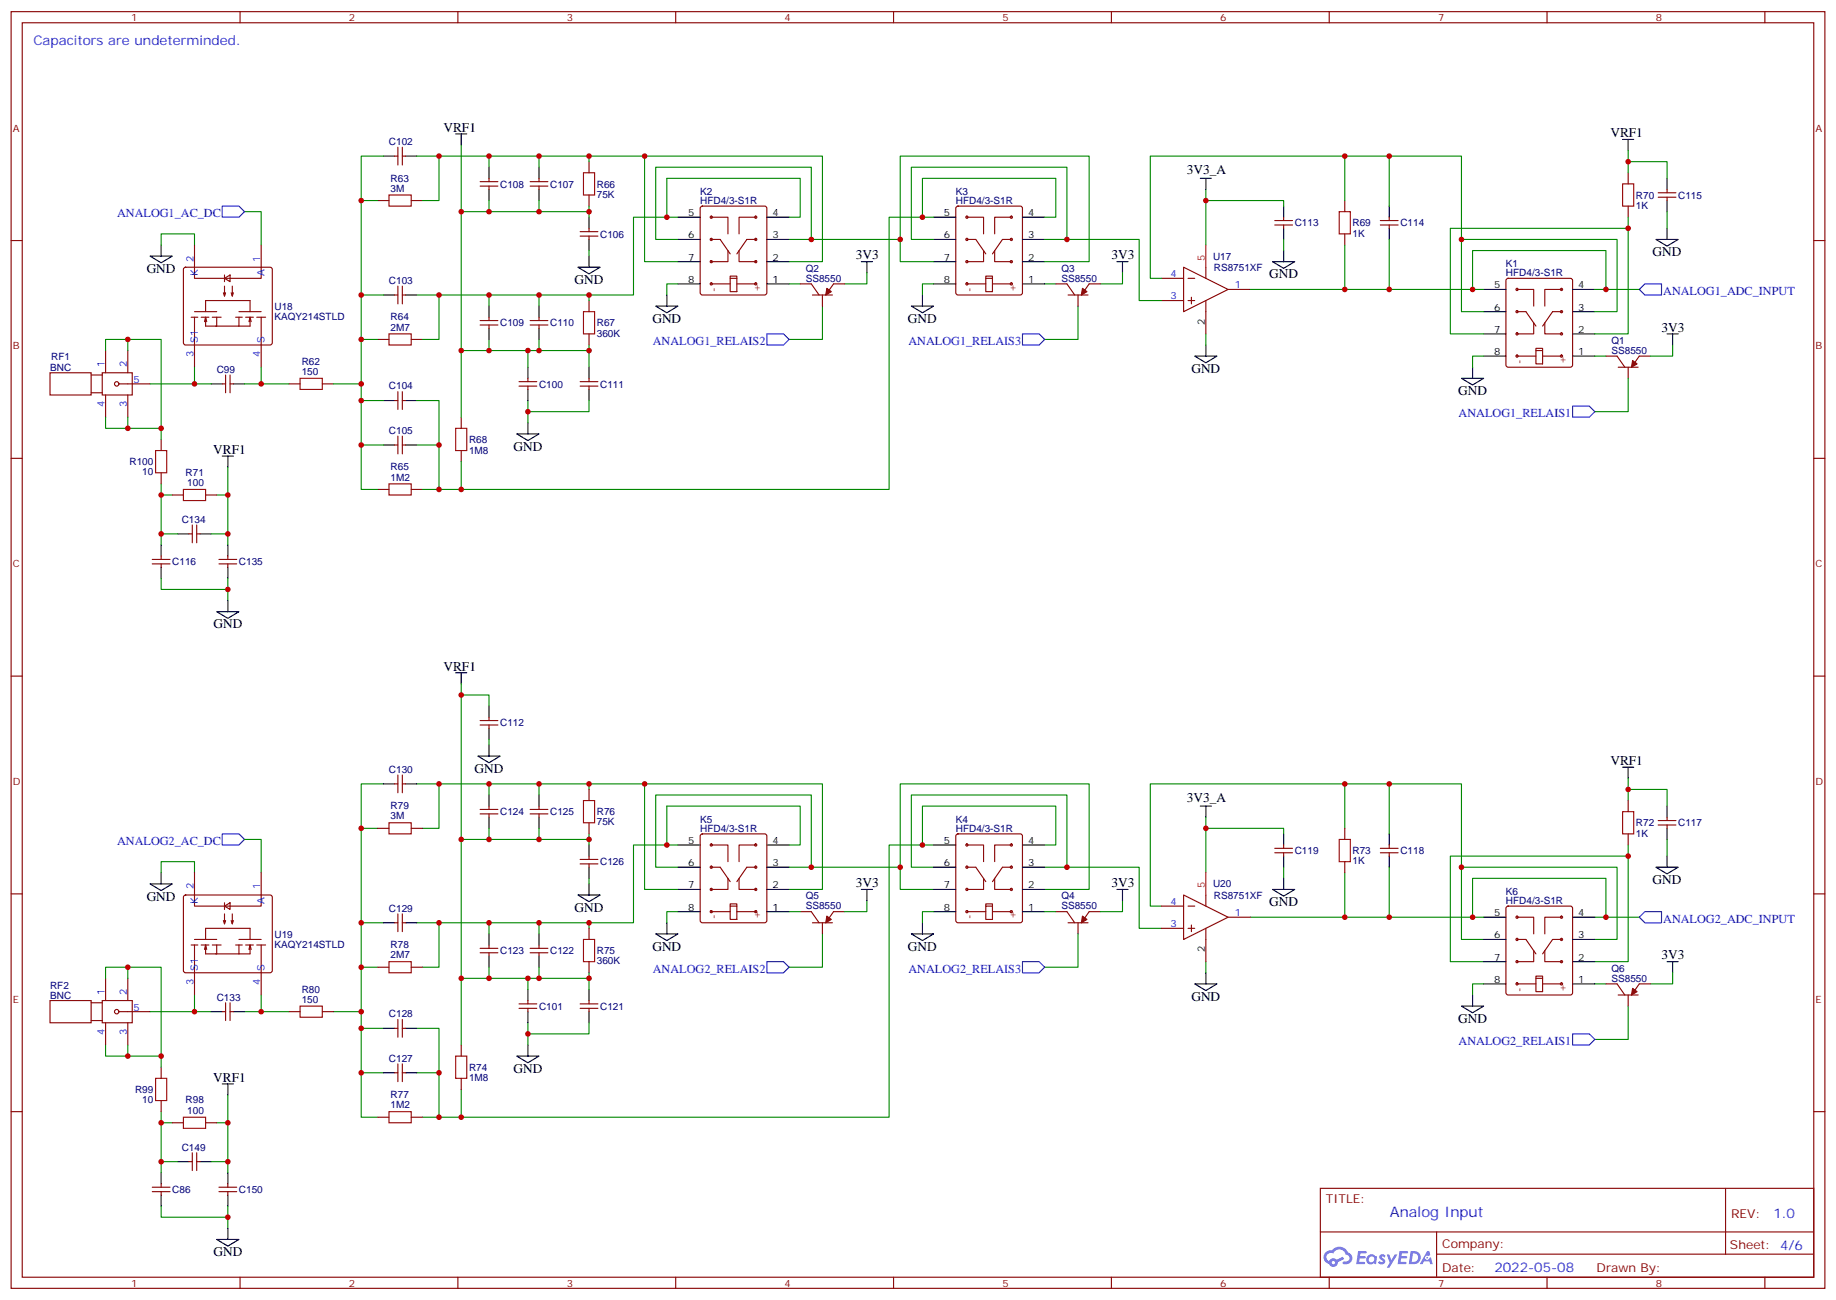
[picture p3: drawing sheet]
<svg xmlns="http://www.w3.org/2000/svg" width="583mm" height="413mm" viewBox="0 0 583 413" stroke-linecap="round" stroke-linejoin="round" font-family="sans-serif">
<g fill="none" stroke="#870000" stroke-width=".35">
<path d="M3.5 3.7h575.8v405.3h-575.8zM7.1 7.2h568.6v398.3h-568.6zM76.2 3.7v3.5M145.3 3.7v3.5M214.5 3.7v3.5M283.6 3.7v3.5M352.8 3.7v3.5M421.9 3.7v3.5M491.1 3.7v3.5M560.2 3.7v3.5M3.5 76.4h3.6M575.7 76.4h3.6"/>
<path d="M3.5 145.5h3.6M575.7 145.5h3.6M3.5 214.7h3.6M575.7 214.7h3.6M3.5 283.8h3.6M575.7 283.8h3.6M3.5 353h3.6M575.7 353h3.6M419.1 377.3h156.6v28.2h-156.6zM547.7 377.3v20.9M419.1 391.1h156.5M456 398.2h119.6"/>
<path d="M456 391.1v14.2M76.2 405.5v3.5M145.3 405.5v3.5M214.5 405.5v3.5M283.6 405.5v3.5M352.8 405.5v3.5M421.9 405.5v3.5M491.1 405.5v3.5M560.2 405.5v3.5"/>
</g>
<g fill="#5487ff">
<path d="M438.1 398.5a1.22 1.22 0 0 1 1.7 .2l-.4 .6a.47 .47 0 0 0-.3-.4 .47 .47 0 0 0-.5 .2l.1 .2a1.14 1.14 0 0 1 .8 1.8 1.14 1.14 0 0 1-1.9 0l-.2-.2 .5-.6 .7 .5a.29 .29 0 0 0 .3-.3 .29 .29 0 0 0-.2-.3 1.04 1.04 0 0 1-.6-1.7z"/>
<path d="M431.1 397.2h2.3l.4 .2-.2 .5-1.8 .1-.1 .8h1.5l.3 .4-.3 .4h-1.6l-.2 1.1h1.7l.2 .3-.2 .3-2.6 .1z"/>
<path d="M444.2 397.2l2.7 .2-.1 .5-1.8 .1-.2 .8h1.6l.3 .4-.4 .4h-1.6l-.1 1.1h1.7l.2 .3-.2 .3-2.7 .1z"/>
<path d="M453 397.2h.7l.3 1.3-.6 .3a.69 .69 0 0 0-1 .3 .69 .69 0 0 0 .4 .9 .69 .69 0 0 0 .9-.6l.5-.2 .6 2.2h-.8l-.3-.9h-1.7l-.5 .9h-.8z"/>
<path d="M440.2 398.3h.8l.6 1.8 1.1-1.8h.9l-2.6 4.2h-.8l.9-1.5z"/>
<path d="M447.8 397.2l-.6 4.2h1.3a2.11 2.11 0 0 0 2.5-2.1 2.11 2.11 0 0 0-2.5-2.1zM448.5 398a1.43 1.43 0 0 1 1.6 1.6 1.43 1.43 0 0 1-2 1.1z"/>
<path d="M434.1 398.8a1.54 1.54 0 0 0-.1 2.2 1.54 1.54 0 0 0 2.1 .1l.7 .3 .3-2.3-.6-.3a1.49 1.49 0 0 0-2.4 0zM434.3 399.8a.95 .95 0 0 1 1.9 0 .95 .95 0 0 1-1.9 0z"/>
<path d="M420.8 397.6a2.18 2.18 0 0 0 1.1 3.7 1.44 1.44 0 0 0 1.6 .9 1.44 1.44 0 0 0 1.2-1.4l2-1.1-.5-.7-1.9 1a1.47 1.47 0 0 0-2.4 .4 1.39 1.39 0 0 1-.7-1.9 1.39 1.39 0 0 1 2-.5 2.12 2.12 0 0 1 2.2-1.3 2.12 2.12 0 0 1 1.9 1.7 1.14 1.14 0 0 1 1 1.4 1.14 1.14 0 0 1-1.6 .7 .43 .43 0 0 0-.5 .4 .43 .43 0 0 0 .4 .5 1.98 1.98 0 0 0 2.5-1.2 1.98 1.98 0 0 0-1.2-2.6 3.1 3.1 0 0 0-5.3-.6l-.9 .1zM422.7 400.9a.55 .55 0 0 1 1.1 0 .55 .55 0 0 1-1.1 0z"/>
<circle cx="453" cy="399.3" r=".26"/>
</g>
<g fill="none" stroke="#870000" stroke-width=".35">
<path d="M125.2 49.6h1.1M126.3 46.7v5.7M127.7 46.7v5.7M127.7 49.6h1.1M152.4 59.1h5.6M152.4 57.7h5.6M155.2 56.6v1.1M155.2 59.1v1M168.3 59.1h5.6M168.3 57.7h5.6M171.1 56.6v1.1M171.1 59.1v1"/>
<path d="M187 51.3v3.6M516.8 54.9v3.5M61.7 77.8v10.6h21.2v-10.6M119.9 63.7h3.6M130.5 63.7h3.6M184.1 75h5.7M184.1 73.6h5.7M187 61.9v3.5M187 72.5v1.1M187 75v1M222.5 65.6l.5-.2h19.7l.5 .2 .2 .5v26.9l-.2 .5-.5 .2h-19.7l-.5-.3-.3-.4v-26.9zM225.8 69h5.3v5.3"/>
<path d="M225.8 76h2.8l3.2 4.6M231.1 79.6v3.5h-5.3M234.6 79.6v3.5h5.3M239.9 69h-5.3v5.3M239.9 76h-2.8l-3.2 4.6M303.6 65.6l.5-.2h19.7l.5 .2 .3 .5v26.9l-.3 .5-.5 .2h-19.7l-.5-.3-.2-.4v-26.9zM306.9 69h5.3v5.3M306.9 76h2.8l3.2 4.6M312.2 79.6v3.5h-5.3M315.7 79.6v3.5h5.3M321 69h-5.3v5.3M321 76h-2.8l-3.2 4.6"/>
<path d="M404.6 71.4h5.7M404.6 70h5.7M407.5 69v1M407.5 71.4v1.1M426.9 63.7v3.5M426.9 74.3v3.5M438.1 71.4h5.7M438.1 70h5.7M441 69v1M441 71.4v1.1M516.8 65.4v3.6M526.3 62.6h5.7"/>
<path d="M526.3 61.2h5.7M529.2 60.1v1.1M529.2 62.6v1.1M58.4 85l.5-.2h26.8l.5 .2 .2 .5v23.3l-.2 .5-.5 .2h-26.8l-.5-.2-.2-.5v-23.3zM61.7 99h7.1M65.3 99v-3.6h14.1v3.6M70.9 93l.4 1M71.3 88.4l1.7-1.1v2.1zM71.3 90.8v3.2l.3-1M71.3 87.3v2.1M73.4 93l.3 1M73.7 90.8v3.2l.4-1"/>
<path d="M75.8 99h7.1M125.2 93.7h1.1M126.3 90.8v5.7M127.7 93.7h1.1M127.7 90.8v5.7M187 95.4v3.6M225.8 90.1h6M231.8 88.4h2.1v4.2h-2.1zM231.8 88.4v-.7h2.1v.7M233.9 90.1h6M254 90.1h3.5l2.5 3.6M257.9 93.7h6.3"/>
<path d="M261.1 93.7v3.5M268.1 90.1h-3.5l-2.5 3.6M306.9 90.1h6M312.9 88.4h2.1v4.2h-2.1zM312.9 88.4v-.7h2.1v.7M315 90.1h6M335.1 90.1h3.6l2.4 3.6M339 93.7h6.4M342.2 93.7v3.5M349.2 90.1h-3.5l-2.4 3.6M368.7 88.4h7M368.7 95.4h7"/>
<path d="M375.7 84.8l14.1 7.1-14.1 7.1zM377.1 88.4h2.1M377.1 95.4h2.1M378.2 94.4v2.1M382.8 84.8v3.6M382.8 95.4v10.6M389.8 91.9h7.1M478.2 88.6l.5-.2h19.8l.5 .2 .2 .5v26.8l-.3 .5-.4 .2h-19.8l-.5-.2-.2-.5v-26.8zM481.5 91.9h5.3v5.3M481.5 99h2.9l3.1 4.5M495.7 91.9h-5.3v5.3M495.7 99h-2.9l-3.1 4.5"/>
<path d="M15.9 118.4h13v7h-13zM28.9 119.1h3.6M32.5 118.4h9.5v7h-9.5zM33.5 111.3v7.1M40.6 111.3v7.1M60.7 100.7h2.1M61.7 100.7v15.9M63.9 100.7h2.4M64.9 102.1l.4-1.4v2.8h14.1v-2.8l-.4 1.4M65.3 100.7l.3 1.4M67.4 100.7h2.8M68.8 100.7v2.8"/>
<path d="M71.6 119.1v5.6M73 119.1v5.6M74.8 100.7h2.1M75.8 100.7v2.8M78 100.7h2.4M79.4 100.7l.3 1.4M81.5 100.7h2.8M82.9 100.7v15.9M119.9 107.8h3.6M130.5 107.8h3.6M152.4 103.2h5.6M152.4 101.8h5.6"/>
<path d="M155.2 100.7v1.1M155.2 103.2v1M168.3 103.2h5.6M168.3 101.8h5.6M171.1 100.7v1.1M171.1 103.2v1M187 106v3.5M481.5 113.1h6M486.8 102.5v3.5h-5.3M487.5 111.3h2.2v4.2h-2.2zM487.5 111.3v-.7h2.2v.7M489.7 113.1h6"/>
<path d="M490.4 102.5v3.5h5.3M509.8 113.1h3.5l2.5 3.5M513.6 116.6h6.4M516.8 116.6v3.5M523.9 113.1h-3.6l-2.4 3.5M28.9 124.7h3.6M33.5 125.4v7.1M37.7 121.9h9.9M40.6 125.4v7.1M51.2 139.5v3.6M70.6 121.9h1M73 121.9h1.1"/>
<path d="M91.7 121.9h3.5M102.3 121.9h3.5M125.2 127.2h1.1M126.3 124.4v5.6M126.3 138.5v5.6M127.7 124.4v5.6M127.7 138.5v5.6M127.7 127.2h1.1M146.4 132.5v3.5M164.7 122.6h5.7M164.7 121.2h5.7M167.6 120.1v1.1"/>
<path d="M167.6 122.6v1M184.1 122.6h5.7M184.1 121.2h5.7M187 120.1v1.1M187 122.6v1M51.2 150.1v3.5M54.7 157.2h3.5M65.3 157.2h3.5M119.9 155.4h3.6M125.2 141.3h1.1M127.7 141.3h1.1M130.5 155.4h3.6"/>
<path d="M146.4 143.1v3.5M48.3 177.6h5.7M48.3 179h5.7M51.2 176.6v1M51.2 179v1.1M60 169.5h1M61 166.7v5.6M62.4 166.7v5.6M62.4 169.5h1.1M69.5 177.6h5.6M69.5 179h5.6M72.3 176.6v1"/>
<path d="M72.3 179v1.1M152.4 230.2h5.6M152.4 228.8h5.6M155.2 227.7v1.1M155.2 230.2v1M125.2 248.9h1.1M126.3 246.1v5.6M127.7 246.1v5.6M127.7 248.9h1.1M152.4 258.4h5.6M152.4 257h5.6M155.2 255.9v1.1"/>
<path d="M155.2 258.4v1.1M168.3 258.4h5.6M168.3 257h5.6M171.1 255.9v1.1M171.1 258.4v1.1M187 250.6v3.6M516.8 254.2v3.5M529.2 259.5v1M61.7 277.1v10.6h21.2v-10.6M119.9 263h3.6M130.5 263h3.6M184.1 274.3h5.7"/>
<path d="M184.1 272.9h5.7M187 261.2v3.6M187 271.8v1.1M187 274.3v1M222.5 265l.5-.2h19.7l.5 .2 .2 .5v26.8l-.2 .5-.5 .2h-19.7l-.5-.3-.3-.4v-26.8zM225.8 268.3h5.3v5.3M225.8 275.3h2.8l3.2 4.6M231.1 278.9v3.5h-5.3M234.6 278.9v3.5h5.3M239.9 268.3h-5.3v5.3M239.9 275.3h-2.8l-3.2 4.6M303.6 265l.5-.2h19.7l.5 .2 .3 .5v26.8l-.3 .5-.5 .2h-19.7l-.5-.3-.2-.4v-26.8z"/>
<path d="M306.9 268.3h5.3v5.3M306.9 275.3h2.8l3.2 4.6M312.2 278.9v3.5h-5.3M315.7 278.9v3.5h5.3M321 268.3h-5.3v5.3M321 275.3h-2.8l-3.2 4.6M404.6 270.8h5.7M404.6 269.3h5.7M407.5 268.3v1M407.5 270.8v1M426.9 263v3.5M426.9 273.6v3.5"/>
<path d="M438.1 270.8h5.7M438.1 269.3h5.7M441 268.3v1M441 270.8v1M516.8 264.8v3.5M526.3 261.9h5.7M526.3 260.5h5.7M529.2 261.9v1.1M58.4 284.4l.5-.2h26.8l.5 .2 .2 .5v23.3l-.2 .5-.5 .2h-26.8l-.5-.3-.2-.4v-23.3zM61.7 298.3h7.1M65.3 298.3v-3.6h14.1v3.6M70.9 292.3l.4 1"/>
<path d="M71.3 287.7l1.7-1.1v2.1zM71.3 290.2v3.1l.3-1M71.3 286.6v2.1M73.4 292.3l.3 1M73.7 290.2v3.1l.4-1M75.8 298.3h7.1M125.2 293h1.1M126.3 290.2v5.6M127.7 290.2v5.6M127.7 293h1.1M187 294.7v3.6M225.8 289.5h6"/>
<path d="M231.8 287.7h2.1v4.2h-2.1zM231.8 287.7v-.7h2.1v.7M233.9 289.5h6M254 289.5h3.5l2.5 3.5M257.9 293h6.3M261.1 293v3.5M268.1 289.5h-3.5l-2.5 3.5M306.9 289.5h6M312.9 287.7h2.1v4.2h-2.1zM312.9 287.7v-.7h2.1v.7M315 289.5h6M335.1 289.5h3.6l2.4 3.5"/>
<path d="M339 293h6.4M342.2 293v3.5M349.2 289.5h-3.5l-2.4 3.5M368.7 294.7h7M368.7 287.7h7M375.7 284.2l14.1 7-14.1 7.1zM377.1 294.7h2.1M377.1 287.7h2.1M378.2 293.7v2.1M382.8 284.2v3.5M382.8 294.7v10.6M389.8 291.2h7.1"/>
<path d="M478.2 287.9l.5-.2h19.8l.5 .2 .2 .5v26.8l-.3 .5-.4 .2h-19.8l-.5-.2-.2-.5v-26.8zM481.5 291.2h5.3v5.3M481.5 298.3h2.9l3.1 4.6M495.7 291.2h-5.3v5.3M495.7 298.3h-2.9l-3.1 4.6M15.9 317.7h13v7h-13zM28.9 318.4h3.6M32.5 317.7h9.5v7h-9.5zM33.5 310.6v7.1M40.6 310.6v7.1M60.7 300h2.1M61.7 300v15.9"/>
<path d="M63.9 300h2.4M64.9 301.4l.4-1.4v2.9h14.1v-2.9l-.4 1.4M65.3 300l.3 1.4M67.4 300h2.8M68.8 300v2.9M71.6 318.4v5.6M73 318.4v5.6M74.8 300h2.1M75.8 300v2.9M78 300h2.4M79.4 300l.3 1.4M81.5 300h2.8"/>
<path d="M82.9 300v15.9M119.9 307.1h3.6M130.5 307.1h3.6M152.4 302.5h5.6M152.4 301.1h5.6M155.2 300v1.1M155.2 302.5v1.1M164.7 318.7h5.7M167.6 317.7v1M168.3 302.5h5.6M168.3 301.1h5.6M171.1 300v1.1"/>
<path d="M171.1 302.5v1.1M184.1 318.7h5.7M187 305.3v3.6M187 317.7v1M481.5 312.4h6M486.8 301.8v3.5h-5.3M487.5 310.6h2.2v4.3h-2.2zM487.5 310.6v-.7h2.2v.7M489.7 312.4h6M490.4 301.8v3.5h5.3M509.8 312.4h3.5l2.5 3.5M513.6 315.9h6.4"/>
<path d="M516.8 315.9v3.5M523.9 312.4h-3.6l-2.4 3.5M28.9 324h3.6M33.5 324.7v7.1M37.7 321.2h9.9M40.6 324.7v7.1M51.2 338.8v3.6M70.6 321.2h1M73 321.2h1.1M91.7 321.2h3.5M102.3 321.2h3.5M125.2 326.5h1.1"/>
<path d="M126.3 323.7v5.6M126.3 337.8v5.6M127.7 323.7v5.6M127.7 337.8v5.6M127.7 326.5h1.1M146.4 331.8v3.5M164.7 320.1h5.7M167.6 320.1v1.1M184.1 320.1h5.7M187 320.1v1.1M51.2 349.4v3.6M54.7 356.5h3.5"/>
<path d="M65.3 356.5h3.5M119.9 354.7h3.6M125.2 340.6h1.1M127.7 340.6h1.1M130.5 354.7h3.6M146.4 342.4v3.5M48.3 376.9h5.7M48.3 378.4h5.7M51.2 375.9v1M51.2 378.4v1M60 368.8h1M61 366v5.7"/>
<path d="M62.4 366v5.7M62.4 368.8h1.1M69.5 376.9h5.6M69.5 378.4h5.6M72.3 375.9v1M72.3 378.4v1"/>
<circle cx="225.8" cy="69" r=".35"/>
<circle cx="225.8" cy="76" r=".35"/>
<circle cx="239.9" cy="69" r=".35"/>
<circle cx="239.9" cy="76" r=".35"/>
<circle cx="306.9" cy="76" r=".35"/>
<circle cx="306.9" cy="69" r=".35"/>
<circle cx="321" cy="76" r=".35"/>
<circle cx="321" cy="69" r=".35"/>
<circle cx="225.8" cy="90.1" r=".35"/>
<circle cx="225.8" cy="83.1" r=".35"/>
<circle cx="239.9" cy="83.1" r=".35"/>
<circle cx="239.9" cy="90.1" r=".35"/>
<circle cx="306.9" cy="83.1" r=".35"/>
<circle cx="306.9" cy="90.1" r=".35"/>
<circle cx="321" cy="83.1" r=".35"/>
<circle cx="321" cy="90.1" r=".35"/>
<circle cx="481.5" cy="99" r=".35"/>
<circle cx="481.5" cy="91.9" r=".35"/>
<circle cx="495.7" cy="91.9" r=".35"/>
<circle cx="495.7" cy="99" r=".35"/>
<circle cx="481.5" cy="106" r=".35"/>
<circle cx="481.5" cy="113.1" r=".35"/>
<circle cx="495.7" cy="113.1" r=".35"/>
<circle cx="495.7" cy="106" r=".35"/>
<circle cx="37" cy="121.9" r=".71"/>
<circle cx="225.8" cy="275.3" r=".35"/>
<circle cx="225.8" cy="268.3" r=".35"/>
<circle cx="239.9" cy="268.3" r=".35"/>
<circle cx="239.9" cy="275.3" r=".35"/>
<circle cx="306.9" cy="275.3" r=".35"/>
<circle cx="306.9" cy="268.3" r=".35"/>
<circle cx="321" cy="275.3" r=".35"/>
<circle cx="321" cy="268.3" r=".35"/>
<circle cx="225.8" cy="289.5" r=".35"/>
<circle cx="225.8" cy="282.4" r=".35"/>
<circle cx="239.9" cy="289.5" r=".35"/>
<circle cx="239.9" cy="282.4" r=".35"/>
<circle cx="306.9" cy="282.4" r=".35"/>
<circle cx="306.9" cy="289.5" r=".35"/>
<circle cx="321" cy="289.5" r=".35"/>
<circle cx="321" cy="282.4" r=".35"/>
<circle cx="481.5" cy="298.3" r=".35"/>
<circle cx="481.5" cy="291.2" r=".35"/>
<circle cx="495.7" cy="291.2" r=".35"/>
<circle cx="495.7" cy="298.3" r=".35"/>
<circle cx="481.5" cy="305.3" r=".35"/>
<circle cx="481.5" cy="312.4" r=".35"/>
<circle cx="495.7" cy="312.4" r=".35"/>
<circle cx="495.7" cy="305.3" r=".35"/>
<circle cx="37" cy="321.2" r=".71"/>
</g>
<g fill="none" stroke="#000" stroke-width=".35">
<path d="M121.7 49.6h3.5M128.8 49.6h3.5M144.6 42.5h3.6M146.4 42.5v3.5M155.2 53.1v3.5M171.1 53.1v3.5M381 56.6h3.5M382.8 56.6v3.5M515.1 44.3h3.5M516.8 44.3v3.5M529.2 56.6v3.5M51.2 77.8v3.5"/>
<path d="M155.2 60.1v3.6M171.1 60.1v3.6M187 69v3.5M187 76v3.6M215.2 69h7M215.2 76h7M243.4 69h7.1M243.4 76h7.1M296.3 69h7.1M296.3 76h7.1M324.6 69h7M324.6 76h7"/>
<path d="M407.5 65.4v3.6M407.5 72.5v3.5M407.5 79.6v3.5M441 65.4v3.6M441 72.5v3.5M525.6 76h7.1l-3.5 2.1zM529.2 63.7v3.5M529.2 72.5v3.5M47.6 81.3h7.1l-3.5 2.1zM121.7 93.7h3.5M128.8 93.7h3.5M155.2 97.2v3.5"/>
<path d="M171.1 97.2v3.5M183.4 84.8h7.1l-3.5 2.2zM187 81.3v3.5M208.1 97.2h7.1l-3.5 2.1zM211.7 93.7v3.5M215.2 83.1h7M215.2 90.1h7M243.4 83.1h7.1M243.4 90.1h7.1M273.4 83.1h3.5M275.2 83.1v3.5M289.3 97.2h7l-3.5 2.1z"/>
<path d="M292.8 93.7v3.5M296.3 83.1h7.1M296.3 90.1h7.1M324.6 83.1h7M324.6 90.1h7M354.5 83.1h3.6M356.3 83.1v3.5M403.9 83.1h7.1l-3.5 2.1zM471 91.9h7M471 99h7M499.2 91.9h7M499.2 99h7"/>
<path d="M155.2 104.2v3.6M167.6 116.6v3.5M171.1 104.2v3.6M187 116.6v3.5M379.2 113.1h7.1l-3.5 2.1zM382.8 109.5v3.6M467.4 116.6v3.5M471 113.1h7M471 106h7M499.2 113.1h7M499.2 106h7M529.2 106h3.5"/>
<path d="M530.9 106v3.5M67 121.9h3.6M74.1 121.9h3.5M121.7 127.2h3.5M128.8 127.2h3.5M164 137.8h7.1l-3.5 2.1zM167.6 123.6v3.6M167.6 134.2v3.6M187 123.6v3.6M463.9 120.1h7.1l-3.6 2.1zM70.6 144.8h3.5M72.3 144.8v3.5"/>
<path d="M121.7 141.3h3.5M128.8 141.3h3.5M51.2 173v3.6M56.4 169.5h3.6M63.5 169.5h3.5M72.3 173v3.6M51.2 180.1v3.5M68.8 194.2h7l-3.5 2.1zM72.3 180.1v3.5M72.3 190.7v3.5M144.6 213.6h3.6M146.4 213.6v3.5"/>
<path d="M155.2 224.2v3.5M155.2 231.2v3.6M155.2 236.5v3.6M121.7 248.9h3.5M128.8 248.9h3.5M151.7 240.1h7l-3.5 2.1zM155.2 252.4v3.5M155.2 259.5v3.5M171.1 252.4v3.5M171.1 259.5v3.5M381 255.9h3.5M382.8 255.9v3.6"/>
<path d="M515.1 243.6h3.5M516.8 243.6v3.5M529.2 255.9v3.6M51.2 277.1v3.5M187 268.3v3.5M187 275.3v3.6M215.2 268.3h7M215.2 275.3h7M243.4 268.3h7.1M243.4 275.3h7.1M296.3 268.3h7.1M296.3 275.3h7.1"/>
<path d="M324.6 268.3h7M324.6 275.3h7M407.5 264.8v3.5M407.5 271.8v3.5M407.5 278.9v3.5M441 264.8v3.5M441 271.8v3.5M525.6 275.3h7.1l-3.5 2.2zM529.2 263v3.5M529.2 271.8v3.5M47.6 280.6h7.1l-3.5 2.2zM121.7 293h3.5"/>
<path d="M128.8 293h3.5M155.2 296.5v3.5M171.1 296.5v3.5M183.4 284.2h7.1l-3.5 2.1zM187 280.6v3.6M208.1 296.5h7.1l-3.5 2.1zM211.7 293v3.5M215.2 289.5h7M215.2 282.4h7M243.4 289.5h7.1M243.4 282.4h7.1M273.4 282.4h3.5"/>
<path d="M275.2 282.4v3.5M289.3 296.5h7l-3.5 2.1zM292.8 293v3.5M296.3 289.5h7.1M296.3 282.4h7.1M324.6 289.5h7M324.6 282.4h7M354.5 282.4h3.6M356.3 282.4v3.5M403.9 282.4h7.1l-3.5 2.1zM471 291.2h7M471 298.3h7"/>
<path d="M499.2 291.2h7M499.2 298.3h7M155.2 303.6v3.5M167.6 314.1v3.6M171.1 303.6v3.5M187 314.1v3.6M379.2 312.4h7.1l-3.5 2.1zM382.8 308.9v3.5M463.9 319.4h7.1l-3.6 2.2zM467.4 315.9v3.5M471 305.3h7M471 312.4h7"/>
<path d="M499.2 305.3h7M499.2 312.4h7M529.2 305.3h3.5M530.9 305.3v3.6M67 321.2h3.6M74.1 321.2h3.5M121.7 326.5h3.5M128.8 326.5h3.5M164 335.3h7.1l-3.5 2.1zM167.6 321.2v3.5M167.6 331.8v3.5M187 321.2v3.5"/>
<path d="M70.6 344.1h3.5M72.3 344.1v3.6M121.7 340.6h3.5M128.8 340.6h3.5M51.2 372.4v3.5M51.2 379.4v3.5M56.4 368.8h3.6M63.5 368.8h3.5M72.3 372.4v3.5M72.3 379.4v3.5M68.8 393.5h7l-3.5 2.1zM72.3 390v3.5"/>
</g>
<path d="M382.8 77.8v7M382.8 277.1v7.1" fill="none" stroke="#f00" stroke-width=".35"/>
<g fill="#870000" stroke="#870000" stroke-width=".35">
<path d="M518.2 114.5l1.4 1-1.7 1.1z"/>
<path d="M262.5 91.5l1.4 1.1-1.8 1.1z"/>
<path d="M343.6 91.5l1.4 1.1-1.7 1.1z"/>
<path d="M343.6 290.9l1.4 1-1.7 1.1z"/>
<path d="M262.5 290.9l1.4 1-1.8 1.1z"/>
<path d="M518.2 313.8l1.4 1.1-1.7 1z"/>
</g>
<g fill="none" stroke="#008700" stroke-width=".35">
<path d="M121.7 49.6h-7v105.8h5.2M132.3 49.6h7v14.1h-5.2M139.3 49.6h47.7v1.7M146.4 46v65.3h8.8M155.2 49.6v3.5M171.1 49.6v3.5M187 49.6h74.1v33.5h-10.6M204.6 49.6v33.5h10.6M426.9 49.6v14.1M441 49.6v15.8M516.8 51.3h12.4v5.3M516.8 47.8v7.1"/>
<path d="M51.2 77.8v-3.5h10.5v3.5M77.6 67.2h5.3v10.6M114.7 63.7h5.2M146.4 67.2h8.8M155.2 63.7v3.5h31.8M171.1 63.7v3.5M187 65.4v3.6M187 79.6v1.7M211.7 69h-10.6v24.7h-14.1M215.2 69h-3.5v-12.4h42.3v12.4h-3.5M215.2 76h-7.1v-22.9h49.4v22.9M250.5 76h35.3v7.1h10.5"/>
<path d="M285.8 76v-26.4h59.9v33.5h-14.1M292.8 69h-10.6v86.4h-142.9M296.3 76h-7v-22.9h49.4v22.9h-7.1M296.3 69h-3.5v-12.4h42.3v12.4h-3.5M338.7 76h22.9v19.4h7.1M382.8 63.7h24.7v1.7M382.8 60.1v17.7M407.5 76v3.6M426.9 77.8v14.1M441 76v15.9M463.9 76v-26.4h-98.8v38.8h3.6M516.8 69v3.5"/>
<path d="M529.2 67.2v5.3M114.7 93.7h7M132.3 93.7h7v14.1h-5.2M139.3 93.7h47.7v1.7M155.2 93.7v3.5M171.1 93.7v3.5M215.2 90.1h-3.5v3.6M250.5 90.1h3.5M261.1 97.2v10.6h-10.6M275.2 86.6v3.5h-7.1M296.3 90.1h-3.5v3.6M331.6 90.1h3.5"/>
<path d="M342.2 97.2v10.6h-10.6M356.3 86.6v3.5h-7.1M396.9 91.9h74.1M467.4 91.9v-12.3h42.4v12.3h-3.6M471 99h-7.1v-23h49.4v23h-7.1M509.8 91.9h10.5M33.5 111.3v-3.5h17.7v31.7M40.6 107.8v3.5M61.7 116.6v5.3M82.9 116.6v5.3M114.7 107.8h5.2M146.4 111.3v21.2"/>
<path d="M155.2 107.8v3.5h31.8M167.6 111.3v5.3M171.1 107.8v3.5M187 109.5v7.1M382.8 106v3.5M471 113.1h-3.6v3.5M471 106h-10.6v-33.5h56.4v33.5h-10.6M506.2 113.1h3.6M530.9 109.5v3.6h-7M33.5 132.5v3.5h17.7M40.6 132.5v3.5M47.6 121.9h19.4"/>
<path d="M77.6 121.9h14.1M105.8 121.9h8.9M114.7 127.2h7M132.3 127.2h7v28.2h-5.2M167.6 127.2v7M187 127.2v3.5h-19.4M516.8 120.1v10.6h-10.6M51.2 153.6v19.4M51.2 157.2h3.5M68.8 157.2h3.5M72.3 148.3v24.7M114.7 141.3h7"/>
<path d="M132.3 141.3h7M146.4 146.6v8.8M51.2 169.5h5.2M67 169.5h5.3M51.2 183.6v3.5h21.1M72.3 183.6v7.1M146.4 217.1v93.5h8.8M146.4 220.7h8.8v3.5M155.2 234.8v1.7M121.7 248.9h-7v105.8h5.2M132.3 248.9h7v14.1h-5.2M139.3 248.9h47.7v1.7"/>
<path d="M155.2 248.9v3.5M171.1 248.9v3.5M187 248.9h74.1v33.5h-10.6M204.6 248.9v33.5h10.6M382.8 259.5v17.6M426.9 248.9v14.1M441 248.9v15.9M516.8 250.6h12.4v5.3M516.8 247.1v7.1M51.2 277.1v-3.5h10.5v3.5M77.6 266.5h5.3v10.6M114.7 263h5.2"/>
<path d="M146.4 266.5h8.8M155.2 263v3.5h31.8M171.1 263v3.5M187 264.8v3.5M187 278.9v1.7M211.7 268.3h-10.6v24.7h-14.1M215.2 268.3h-3.5v-12.4h42.3v12.4h-3.5M215.2 275.3h-7.1v-22.9h49.4v22.9M250.5 275.3h35.3v7.1h10.5M285.8 275.3v-26.4h59.9v33.5h-14.1M292.8 268.3h-10.6v86.4h-142.9M296.3 268.3h-3.5v-12.4h42.3v12.4h-3.5"/>
<path d="M296.3 275.3h-7v-22.9h49.4v22.9h-7.1M338.7 275.3h22.9v19.4h7.1M382.8 263h24.7v1.8M407.5 275.3v3.6M426.9 277.1v14.1M441 275.3v15.9M463.9 275.3v-26.4h-98.8v38.8h3.6M516.8 268.3v3.5M529.2 266.5v5.3M114.7 293h7M132.3 293h7v14.1h-5.2M139.3 293h47.7v1.7"/>
<path d="M155.2 293v3.5M171.1 293v3.5M215.2 289.5h-3.5v3.5M250.5 289.5h3.5M261.1 296.5v10.6h-10.6M275.2 285.9v3.6h-7.1M296.3 289.5h-3.5v3.5M331.6 289.5h3.5M342.2 296.5v10.6h-10.6M356.3 285.9v3.6h-7.1M396.9 291.2h74.1M467.4 291.2v-12.3h42.4v12.3h-3.6"/>
<path d="M471 298.3h-7.1v-23h49.4v23h-7.1M509.8 291.2h10.5M33.5 310.6v-3.5h17.7v31.7M40.6 307.1v3.5M61.7 315.9v5.3M82.9 315.9v5.3M114.7 307.1h5.2M146.4 310.6v21.2M155.2 307.1v3.5h31.8M167.6 310.6v3.5M171.1 307.1v3.5M187 308.9v5.2"/>
<path d="M382.8 305.3v3.6M471 305.3h-10.6v-33.5h56.4v33.5h-10.6M471 312.4h-3.6v3.5M506.2 312.4h3.6M516.8 319.4v10.6h-10.6M530.9 308.9v3.5h-7M33.5 331.8v3.5h17.7M40.6 331.8v3.5M47.6 321.2h19.4M77.6 321.2h14.1M105.8 321.2h8.9M114.7 326.5h7"/>
<path d="M132.3 326.5h7v28.2h-5.2M167.6 324.7v7.1M187 324.7v3.6h-19.4M51.2 356.5h3.5M51.2 353v19.4M68.8 356.5h3.5M72.3 347.7v24.7M114.7 340.6h7M132.3 340.6h7M146.4 345.9v8.8M51.2 368.8h5.2M67 368.8h5.3"/>
<path d="M51.2 382.9v3.6h21.1M72.3 382.9v7.1"/>
</g>
<path d="M70.6 65.4h5.2l1.8 1.8-1.8 1.8h-5.2zM522.1 90.1h5.3v3.6h-5.3l-1.8-1.8zM243.4 106h5.3l1.8 1.8-1.8 1.7h-5.3zM324.6 106h5.2l1.8 1.8-1.8 1.7h-5.2zM499.2 128.9h5.3l1.7 1.8-1.7 1.8h-5.3zM70.6 264.8h5.2l1.8 1.7-1.8 1.8h-5.2zM522.1 289.5h5.3v3.5h-5.3l-1.8-1.8zM243.4 305.3h5.3l1.8 1.8-1.8 1.8h-5.3zM324.6 305.3h5.2l1.8 1.8-1.8 1.8h-5.2zM499.2 328.3h5.3l1.7 1.7-1.7 1.8h-5.3z" fill="none" stroke="#00f" stroke-width=".35"/>
<g fill="none" stroke="#a10000" stroke-width=".35">
<path d="M185.2 54.9h3.5v7h-3.5zM515.1 58.4h3.5v7h-3.5zM123.5 61.9h7v3.5h-7zM425.1 67.2h3.5v7.1h-3.5zM185.2 99h3.5v7h-3.5zM123.5 106h7v3.5h-7zM95.2 120.1h7.1v3.5h-7.1zM144.6 136h3.6v7.1h-3.6zM49.4 143.1h3.5v7h-3.5zM58.2 155.4h7.1v3.5h-7.1zM123.5 153.6h7v3.6h-7zM185.2 254.2h3.5v7h-3.5z"/>
<path d="M515.1 257.7h3.5v7.1h-3.5zM123.5 261.2h7v3.6h-7zM425.1 266.5h3.5v7.1h-3.5zM185.2 298.3h3.5v7h-3.5zM95.2 319.4h7.1v3.6h-7.1zM123.5 305.3h7v3.6h-7zM144.6 335.3h3.6v7.1h-3.6zM49.4 342.4h3.5v7h-3.5zM58.2 354.7h7.1v3.5h-7.1zM123.5 353h7v3.5h-7z"/>
</g>
<g fill="#c00">
<circle cx="61.7" cy="121.9" r=".88"/>
<circle cx="82.9" cy="121.9" r=".88"/>
<circle cx="114.7" cy="63.7" r=".88"/>
<circle cx="114.7" cy="93.7" r=".88"/>
<circle cx="114.7" cy="107.8" r=".88"/>
<circle cx="114.7" cy="141.3" r=".88"/>
<circle cx="139.3" cy="141.3" r=".88"/>
<circle cx="139.3" cy="49.6" r=".88"/>
<circle cx="155.2" cy="49.6" r=".88"/>
<circle cx="171.1" cy="49.6" r=".88"/>
<circle cx="139.3" cy="93.7" r=".88"/>
<circle cx="171.1" cy="93.7" r=".88"/>
<circle cx="155.2" cy="93.7" r=".88"/>
<circle cx="187" cy="67.2" r=".88"/>
<circle cx="171.1" cy="67.2" r=".88"/>
<circle cx="155.2" cy="67.2" r=".88"/>
<circle cx="146.4" cy="67.2" r=".88"/>
<circle cx="187" cy="49.6" r=".88"/>
<circle cx="187" cy="111.3" r=".88"/>
<circle cx="171.1" cy="111.3" r=".88"/>
<circle cx="155.2" cy="111.3" r=".88"/>
<circle cx="187" cy="93.7" r=".88"/>
<circle cx="204.6" cy="49.6" r=".88"/>
<circle cx="285.8" cy="76" r=".88"/>
<circle cx="257.5" cy="76" r=".88"/>
<circle cx="211.7" cy="69" r=".88"/>
<circle cx="114.7" cy="121.9" r=".88"/>
<circle cx="114.7" cy="127.2" r=".88"/>
<circle cx="146.4" cy="111.3" r=".88"/>
<circle cx="139.3" cy="155.4" r=".88"/>
<circle cx="146.4" cy="155.4" r=".88"/>
<circle cx="292.8" cy="69" r=".88"/>
<circle cx="382.8" cy="63.7" r=".88"/>
<circle cx="338.7" cy="76" r=".88"/>
<circle cx="467.4" cy="91.9" r=".88"/>
<circle cx="509.8" cy="91.9" r=".88"/>
<circle cx="463.9" cy="76" r=".88"/>
<circle cx="426.9" cy="49.6" r=".88"/>
<circle cx="441" cy="49.6" r=".88"/>
<circle cx="441" cy="91.9" r=".88"/>
<circle cx="426.9" cy="91.9" r=".88"/>
<circle cx="516.8" cy="72.5" r=".88"/>
<circle cx="516.8" cy="51.3" r=".88"/>
<circle cx="516.8" cy="250.6" r=".88"/>
<circle cx="516.8" cy="271.8" r=".88"/>
<circle cx="426.9" cy="291.2" r=".88"/>
<circle cx="441" cy="291.2" r=".88"/>
<circle cx="441" cy="248.9" r=".88"/>
<circle cx="426.9" cy="248.9" r=".88"/>
<circle cx="463.9" cy="275.3" r=".88"/>
<circle cx="509.8" cy="291.2" r=".88"/>
<circle cx="467.4" cy="291.2" r=".88"/>
<circle cx="338.7" cy="275.3" r=".88"/>
<circle cx="382.8" cy="263" r=".88"/>
<circle cx="292.8" cy="268.3" r=".88"/>
<circle cx="146.4" cy="354.7" r=".88"/>
<circle cx="139.3" cy="354.7" r=".88"/>
<circle cx="146.4" cy="310.6" r=".88"/>
<circle cx="114.7" cy="326.5" r=".88"/>
<circle cx="114.7" cy="321.2" r=".88"/>
<circle cx="211.7" cy="268.3" r=".88"/>
<circle cx="257.5" cy="275.3" r=".88"/>
<circle cx="285.8" cy="275.3" r=".88"/>
<circle cx="204.6" cy="248.9" r=".88"/>
<circle cx="187" cy="293" r=".88"/>
<circle cx="155.2" cy="310.6" r=".88"/>
<circle cx="171.1" cy="310.6" r=".88"/>
<circle cx="187" cy="310.6" r=".88"/>
<circle cx="187" cy="248.9" r=".88"/>
<circle cx="146.4" cy="266.5" r=".88"/>
<circle cx="155.2" cy="266.5" r=".88"/>
<circle cx="171.1" cy="266.5" r=".88"/>
<circle cx="187" cy="266.5" r=".88"/>
<circle cx="155.2" cy="293" r=".88"/>
<circle cx="171.1" cy="293" r=".88"/>
<circle cx="139.3" cy="293" r=".88"/>
<circle cx="171.1" cy="248.9" r=".88"/>
<circle cx="155.2" cy="248.9" r=".88"/>
<circle cx="139.3" cy="248.9" r=".88"/>
<circle cx="139.3" cy="340.6" r=".88"/>
<circle cx="114.7" cy="340.6" r=".88"/>
<circle cx="114.7" cy="307.1" r=".88"/>
<circle cx="114.7" cy="293" r=".88"/>
<circle cx="114.7" cy="263" r=".88"/>
<circle cx="82.9" cy="321.2" r=".88"/>
<circle cx="61.7" cy="321.2" r=".88"/>
<circle cx="51.2" cy="356.5" r=".88"/>
<circle cx="72.3" cy="386.5" r=".88"/>
<circle cx="51.2" cy="368.8" r=".88"/>
<circle cx="72.3" cy="368.8" r=".88"/>
<circle cx="72.3" cy="356.5" r=".88"/>
<circle cx="51.2" cy="157.2" r=".88"/>
<circle cx="72.3" cy="187.1" r=".88"/>
<circle cx="51.2" cy="169.5" r=".88"/>
<circle cx="72.3" cy="169.5" r=".88"/>
<circle cx="72.3" cy="157.2" r=".88"/>
<circle cx="40.6" cy="307.1" r=".88"/>
<circle cx="51.2" cy="335.3" r=".88"/>
<circle cx="40.6" cy="335.3" r=".88"/>
<circle cx="40.6" cy="107.8" r=".88"/>
<circle cx="51.2" cy="136" r=".88"/>
<circle cx="40.6" cy="136" r=".88"/>
<circle cx="167.6" cy="111.3" r=".88"/>
<circle cx="167.6" cy="130.7" r=".88"/>
<circle cx="167.6" cy="310.6" r=".88"/>
<circle cx="167.6" cy="328.3" r=".88"/>
<circle cx="146.4" cy="220.7" r=".88"/>
</g>
<text font-size="4.6" fill="#00f" x="441.2" y="386.3">Analog Input</text>
<g font-size="4.2" fill="#00f">
<text x="10.6" y="14.3">Capacitors are undeterminded.</text>
<text x="562.9" y="386.6">1.0</text>
<text x="474.4" y="403.9">2022-05-08</text>
</g>
<g font-size="4.2">
<text x="140.8" y="41.8">VRF1</text>
<text x="511.2" y="43.6">VRF1</text>
<text x="376.8" y="55.2">3V3_A</text>
<text x="271.6" y="82.4">3V3</text>
<text x="352.8" y="82.4">3V3</text>
<text x="524.6" y="81.3">GND</text>
<text x="46.6" y="86.6">GND</text>
<text x="402.9" y="88.4">GND</text>
<text x="182.4" y="90.1">GND</text>
<text x="207.1" y="102.5">GND</text>
<text x="288.2" y="102.5">GND</text>
<text x="527.4" y="105.3">3V3</text>
<text x="378.2" y="118.4">GND</text>
<text x="462.8" y="125.4">GND</text>
<text x="163" y="143.1">GND</text>
<text x="67.7" y="144.1">VRF1</text>
<text x="67.8" y="199.5">GND</text>
<text x="140.8" y="212.9">VRF1</text>
<text x="150.6" y="245.4">GND</text>
<text x="511.2" y="242.9">VRF1</text>
<text x="376.8" y="254.5">3V3_A</text>
<text x="271.6" y="281.7">3V3</text>
<text x="352.8" y="281.7">3V3</text>
<text x="524.6" y="280.6">GND</text>
<text x="46.6" y="285.9">GND</text>
<text x="402.9" y="287.7">GND</text>
<text x="182.4" y="289.5">GND</text>
<text x="207.1" y="301.8">GND</text>
<text x="288.2" y="301.8">GND</text>
<text x="527.4" y="304.6">3V3</text>
<text x="378.2" y="317.7">GND</text>
<text x="462.8" y="324.7">GND</text>
<text x="163" y="340.6">GND</text>
<text x="67.7" y="343.4">VRF1</text>
<text x="67.8" y="398.8">GND</text>
</g>
<g font-size="3.9" fill="#00f">
<text x="37.2" y="69">ANALOG1_AC_DC</text>
<text x="527.9" y="93.7">ANALOG1_ADC_INPUT</text>
<text x="207.2" y="109.5">ANALOG1_RELAIS2</text>
<text x="288.4" y="109.5">ANALOG1_RELAIS3</text>
<text x="463" y="132.5">ANALOG1_RELAIS1</text>
<text x="37.2" y="268.3">ANALOG2_AC_DC</text>
<text x="527.9" y="293">ANALOG2_ADC_INPUT</text>
<text x="207.2" y="308.9">ANALOG2_RELAIS2</text>
<text x="288.4" y="308.9">ANALOG2_RELAIS3</text>
<text x="463" y="331.8">ANALOG2_RELAIS1</text>
</g>
<g font-size="3.9" fill="#800">
<text x="420.9" y="381.9">TITLE:</text>
<text x="549.5" y="386.6">REV:</text>
<text x="457.8" y="396.1">Company:</text>
<text x="549.1" y="396.7">Sheet: 4/6</text>
<text x="457.8" y="403.8">Date:</text>
<text x="506.8" y="403.8">Drawn By:</text>
</g>
<g font-size="3.2" fill="#800">
<text x="41.6" y="6.7">1</text>
<text x="110.8" y="6.7">2</text>
<text x="179.9" y="6.7">3</text>
<text x="249.1" y="6.7">4</text>
<text x="318.2" y="6.7">5</text>
<text x="387.3" y="6.7">6</text>
<text x="456.5" y="6.7">7</text>
<text x="525.6" y="6.7">8</text>
<text x="4.1" y="41.8">A</text>
<text x="576.3" y="41.8">A</text>
<text x="227.5" y="92.6" transform="rotate(-90 227.5 92.6)">-</text>
<text x="241.3" y="92.6" transform="rotate(-90 241.3 92.6)">+</text>
<text x="308.7" y="92.6" transform="rotate(-90 308.7 92.6)">-</text>
<text x="322.4" y="92.6" transform="rotate(-90 322.4 92.6)">+</text>
<text x="4.1" y="110.9">B</text>
<text x="576.3" y="110.9">B</text>
<text x="483.3" y="115.5" transform="rotate(-90 483.3 115.5)">-</text>
<text x="497.1" y="115.5" transform="rotate(-90 497.1 115.5)">+</text>
<text x="4.1" y="180.1">C</text>
<text x="576.3" y="180.1">C</text>
<text x="4.1" y="249.2">D</text>
<text x="576.3" y="249.2">D</text>
<text x="227.5" y="291.9" transform="rotate(-90 227.5 291.9)">-</text>
<text x="241.3" y="291.9" transform="rotate(-90 241.3 291.9)">+</text>
<text x="308.7" y="291.9" transform="rotate(-90 308.7 291.9)">-</text>
<text x="322.4" y="291.9" transform="rotate(-90 322.4 291.9)">+</text>
<text x="483.3" y="314.9" transform="rotate(-90 483.3 314.9)">-</text>
<text x="497.1" y="314.9" transform="rotate(-90 497.1 314.9)">+</text>
<text x="4.1" y="318.4">E</text>
<text x="576.3" y="318.4">E</text>
<text x="41.6" y="408.5">1</text>
<text x="110.8" y="408.5">2</text>
<text x="179.9" y="408.5">3</text>
<text x="249.1" y="408.5">4</text>
<text x="318.2" y="408.5">5</text>
<text x="387.3" y="408.5">6</text>
<text x="456.5" y="408.5">7</text>
<text x="525.6" y="408.5">8</text>
</g>
<g font-size="3.2" fill="#000080">
<text x="123.5" y="46">C102</text>
<text x="124" y="57.7">R63</text>
<text x="158.7" y="59.6">C108</text>
<text x="174.6" y="59.6">C107</text>
<text x="189.4" y="59.6">R66</text>
<text x="124" y="60.9">3M</text>
<text x="189.4" y="62.8">75K</text>
<text x="222.2" y="64.7">HFD4/3-S1R</text>
<text x="222.2" y="61.9">K2</text>
<text x="303.4" y="64.7">HFD4/3-S1R</text>
<text x="303.4" y="61.9">K3</text>
<text x="519.3" y="63.1">R70</text>
<text x="532.7" y="63.1">C115</text>
<text x="411" y="71.9">C113</text>
<text x="429.3" y="71.9">R69</text>
<text x="444.5" y="71.9">C114</text>
<text x="519.3" y="66.3">1K</text>
<text x="190.5" y="75.4">C106</text>
<text x="429.3" y="75.1">1K</text>
<text x="385" y="82.4">U17</text>
<text x="255.8" y="89.4">SS8550</text>
<text x="255.8" y="86.3">Q2</text>
<text x="336.9" y="89.4">SS8550</text>
<text x="336.9" y="86.3">Q3</text>
<text x="385.3" y="86">RS8751XF</text>
<text x="478" y="87.7">HFD4/3-S1R</text>
<text x="478" y="84.8">K1</text>
<text x="123.5" y="90.1">C103</text>
<text x="87.1" y="101.6">KAQY214STLD</text>
<text x="87.1" y="98.4">U18</text>
<text x="124" y="101.7">R64</text>
<text x="124" y="105">2M7</text>
<text x="158.7" y="103.7">C109</text>
<text x="174.6" y="103.7">C110</text>
<text x="189.4" y="106.9">360K</text>
<text x="189.4" y="103.7">R67</text>
<text x="511.5" y="112.4">SS8550</text>
<text x="511.5" y="109.2">Q1</text>
<text x="15.9" y="117.7">BNC</text>
<text x="16.3" y="114.2">RF1</text>
<text x="68.8" y="118.4">C99</text>
<text x="95.8" y="119.1">150</text>
<text x="95.8" y="115.9">R62</text>
<text x="123.5" y="123.6">C104</text>
<text x="171.1" y="123.1">C100</text>
<text x="190.5" y="123.1">C111</text>
<text x="123.5" y="137.8">C105</text>
<text x="148.9" y="144">1M8</text>
<text x="148.9" y="140.7">R68</text>
<text x="41.1" y="147.7">R100</text>
<text x="124" y="149.4">R65</text>
<text x="45.2" y="151">10</text>
<text x="58.9" y="151">R71</text>
<text x="59.5" y="154.3">100</text>
<text x="124" y="152.6">1M2</text>
<text x="57.7" y="166">C134</text>
<text x="54.7" y="179.5">C116</text>
<text x="75.8" y="179.5">C135</text>
<text x="158.7" y="230.7">C112</text>
<text x="123.5" y="245.4">C130</text>
<text x="124" y="257">R79</text>
<text x="124" y="260.2">3M</text>
<text x="158.7" y="258.9">C124</text>
<text x="174.6" y="258.9">C125</text>
<text x="189.4" y="262.1">75K</text>
<text x="189.4" y="258.9">R76</text>
<text x="222.2" y="261.2">K5</text>
<text x="303.4" y="261.2">K4</text>
<text x="519.3" y="262.4">R72</text>
<text x="532.7" y="262.4">C117</text>
<text x="222.2" y="264.1">HFD4/3-S1R</text>
<text x="303.4" y="264.1">HFD4/3-S1R</text>
<text x="519.3" y="265.6">1K</text>
<text x="190.5" y="274.8">C126</text>
<text x="411" y="271.2">C119</text>
<text x="429.3" y="274.4">1K</text>
<text x="429.3" y="271.2">R73</text>
<text x="444.5" y="271.2">C118</text>
<text x="385" y="281.8">U20</text>
<text x="255.8" y="285.6">Q5</text>
<text x="336.9" y="285.6">Q4</text>
<text x="385.3" y="285.3">RS8751XF</text>
<text x="478" y="287">HFD4/3-S1R</text>
<text x="478" y="284.2">K6</text>
<text x="123.5" y="289.5">C129</text>
<text x="255.8" y="288.7">SS8550</text>
<text x="336.9" y="288.7">SS8550</text>
<text x="87.1" y="297.7">U19</text>
<text x="87.1" y="300.9">KAQY214STLD</text>
<text x="124" y="304.3">2M7</text>
<text x="124" y="301.1">R78</text>
<text x="158.7" y="303">C123</text>
<text x="174.6" y="303">C122</text>
<text x="189.4" y="303">R75</text>
<text x="189.4" y="306.2">360K</text>
<text x="511.5" y="311.7">SS8550</text>
<text x="511.5" y="308.5">Q6</text>
<text x="15.9" y="314.1">RF2</text>
<text x="15.9" y="317.1">BNC</text>
<text x="68.8" y="317.7">C133</text>
<text x="95.8" y="315.2">R80</text>
<text x="95.8" y="318.4">150</text>
<text x="123.5" y="323">C128</text>
<text x="171.1" y="320.6">C101</text>
<text x="190.5" y="320.6">C121</text>
<text x="123.5" y="337.1">C127</text>
<text x="148.9" y="340">R74</text>
<text x="42.9" y="347">R99</text>
<text x="148.9" y="343.3">1M8</text>
<text x="45.2" y="350.3">10</text>
<text x="58.9" y="350.4">R98</text>
<text x="59.5" y="353.7">100</text>
<text x="124" y="351.9">1M2</text>
<text x="124" y="348.7">R77</text>
<text x="57.7" y="365.3">C149</text>
<text x="54.7" y="378.8">C86</text>
<text x="75.8" y="378.8">C150</text>
</g>
<g font-size="3.2">
<text x="218.5" y="68.6">5</text>
<text x="245.2" y="68.6">4</text>
<text x="299.6" y="68.6">5</text>
<text x="326.3" y="68.6">4</text>
<text x="218.5" y="75.7">6</text>
<text x="245.2" y="75.7">3</text>
<text x="299.6" y="75.7">6</text>
<text x="326.3" y="75.7">3</text>
<text x="218.5" y="82.7">7</text>
<text x="245.2" y="82.7">2</text>
<text x="299.6" y="82.7">7</text>
<text x="326.3" y="82.7">2</text>
<text x="218.5" y="89.8">8</text>
<text x="245.2" y="89.8">1</text>
<text x="299.6" y="89.8">8</text>
<text x="326.3" y="89.8">1</text>
<text x="474.2" y="91.5">5</text>
<text x="500.9" y="91.5">4</text>
<text x="474.2" y="98.6">6</text>
<text x="500.9" y="98.6">3</text>
<text x="382.4" y="103.1" transform="rotate(-90 382.4 103.1)">2</text>
<text x="474.2" y="105.7">7</text>
<text x="500.9" y="105.7">2</text>
<text x="474.2" y="112.7">8</text>
<text x="500.9" y="112.7">1</text>
<text x="218.5" y="267.9">5</text>
<text x="245.2" y="267.9">4</text>
<text x="299.6" y="267.9">5</text>
<text x="326.3" y="267.9">4</text>
<text x="218.5" y="275">6</text>
<text x="245.2" y="275">3</text>
<text x="299.6" y="275">6</text>
<text x="326.3" y="275">3</text>
<text x="218.5" y="282">7</text>
<text x="245.2" y="282">2</text>
<text x="299.6" y="282">7</text>
<text x="326.3" y="282">2</text>
<text x="218.5" y="289.1">8</text>
<text x="245.2" y="289.1">1</text>
<text x="299.6" y="289.1">8</text>
<text x="326.3" y="289.1">1</text>
<text x="474.2" y="290.9">5</text>
<text x="500.9" y="290.9">4</text>
<text x="474.2" y="297.9">6</text>
<text x="500.9" y="297.9">3</text>
<text x="382.4" y="302.4" transform="rotate(-90 382.4 302.4)">2</text>
<text x="474.2" y="305">7</text>
<text x="500.9" y="305">2</text>
<text x="474.2" y="312">8</text>
<text x="500.9" y="312">1</text>
</g>
<g font-size="3.2" fill="#00f">
<text x="61.4" y="83.1" transform="rotate(-90 61.4 83.1)">2</text>
<text x="82.5" y="83.1" transform="rotate(-90 82.5 83.1)">1</text>
<text x="62.8" y="87.7" transform="rotate(-90 62.8 87.7)">K</text>
<text x="84" y="87.7" transform="rotate(-90 84 87.7)">A</text>
<text x="371.6" y="88">4</text>
<text x="371.6" y="95.1">3</text>
<text x="391.9" y="91.5">1</text>
<text x="61.4" y="113.3" transform="rotate(-90 61.4 113.3)">3</text>
<text x="62.8" y="108.8" transform="rotate(-90 62.8 108.8)">S1</text>
<text x="82.5" y="113.3" transform="rotate(-90 82.5 113.3)">4</text>
<text x="84" y="108.8" transform="rotate(-90 84 108.8)">S</text>
<text x="33.2" y="116.6" transform="rotate(-90 33.2 116.6)">1</text>
<text x="40.2" y="116.6" transform="rotate(-90 40.2 116.6)">2</text>
<text x="42.3" y="121.5">5</text>
<text x="33.2" y="129.2" transform="rotate(-90 33.2 129.2)">4</text>
<text x="40.2" y="129.2" transform="rotate(-90 40.2 129.2)">3</text>
<text x="61.4" y="282.4" transform="rotate(-90 61.4 282.4)">2</text>
<text x="62.8" y="287.1" transform="rotate(-90 62.8 287.1)">K</text>
<text x="82.5" y="282.4" transform="rotate(-90 82.5 282.4)">1</text>
<text x="84" y="287" transform="rotate(-90 84 287)">A</text>
<text x="371.6" y="287.3">4</text>
<text x="391.9" y="290.9">1</text>
<text x="371.6" y="294.4">3</text>
<text x="62.8" y="308.2" transform="rotate(-90 62.8 308.2)">S1</text>
<text x="84" y="308.2" transform="rotate(-90 84 308.2)">S</text>
<text x="33.2" y="315.9" transform="rotate(-90 33.2 315.9)">1</text>
<text x="40.2" y="315.9" transform="rotate(-90 40.2 315.9)">2</text>
<text x="61.4" y="312.6" transform="rotate(-90 61.4 312.6)">3</text>
<text x="82.5" y="312.6" transform="rotate(-90 82.5 312.6)">4</text>
<text x="42.3" y="320.9">5</text>
<text x="33.2" y="328.5" transform="rotate(-90 33.2 328.5)">4</text>
<text x="40.2" y="328.5" transform="rotate(-90 40.2 328.5)">3</text>
</g>
<g font-size="3.2" fill="#f00">
<text x="382.4" y="82.7" transform="rotate(-90 382.4 82.7)">5</text>
<text x="382.4" y="282" transform="rotate(-90 382.4 282)">5</text>
</g>
</svg>
